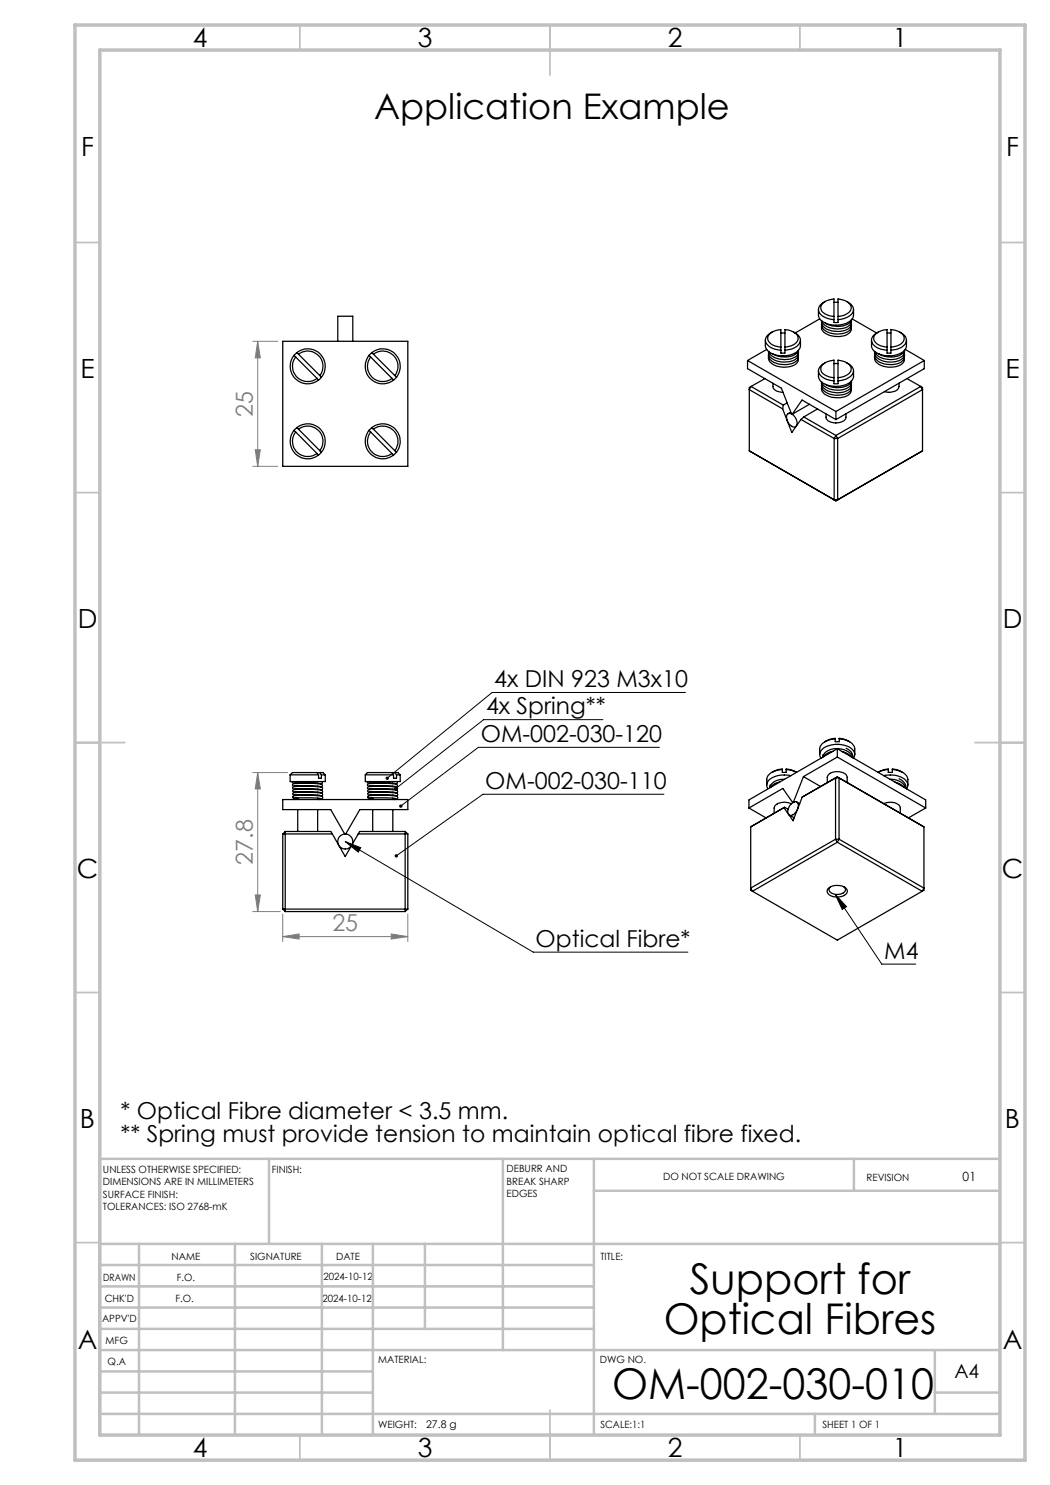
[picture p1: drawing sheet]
<svg xmlns="http://www.w3.org/2000/svg" width="210mm" height="297mm" viewBox="0 0 210 297" stroke-linecap="round" stroke-linejoin="round" font-family="sans-serif">
<g fill="none" stroke="#000" stroke-width=".25">
<path d="M56.6 68.3h25v25h-25zM58.8 71.1a3.5 3.5 0 0 0 .3 4.6 3.5 3.5 0 0 0 4.6 .3M58.8 71.1l4.6 4.6M59.1 71.4a3 3 0 0 0 .3 4 3 3 0 0 0 4 .3M59.4 70.5a3.5 3.5 0 0 1 4.6 .3 3.5 3.5 0 0 1 .3 4.7M59.4 70.5l-.6 .6M59.4 70.5l4.6 4.6M59.7 70.8a3 3 0 0 1 4 .3 3 3 0 0 1 .3 4M63.4 75.7l.3 .3M64 75.1l.3 .4M64.3 75.5l-.6 .5M67.6 68.3v-5.1h3v5.1"/>
<path d="M73.8 71.1a3.5 3.5 0 0 0 .3 4.6 3.5 3.5 0 0 0 4.6 .3M73.8 71.1l4.6 4.6M74.1 71.4a3 3 0 0 0 .3 4 3 3 0 0 0 4 .3M74.4 70.5a3.5 3.5 0 0 1 4.6 .3 3.5 3.5 0 0 1 .3 4.7M74.4 70.5l-.6 .6M74.4 70.5l.3 .3M74.7 70.8a3 3 0 0 1 4 .3 3 3 0 0 1 .3 4M74.7 70.8l4.6 4.7M78.4 75.7l.3 .3M79.3 75.5l-.6 .5M149.5 72.1v1.6l6.8 3.9 2.1 5.3M149.5 72.1l17.7 10.2"/>
<path d="M150.2 77.3l6.5 3.7M150.2 77.3l-.3 .2v12.7M150.2 77.3l-.3 .6 6.6 3.9M153 75.7l-2.8 1.6M153.1 68a2.3 2.3 0 0 0 .2 1.8 4.8 4.8 0 0 0 5.9 .7l.6-.7a2.3 2.3 0 0 0 .3-1.8M153.4 69.9l-3.9 2.2M153.7 71.3a1.98 1.98 0 0 0 2 2 3.7 3.7 0 0 0 3.8-.9l.1-.8M153.7 70.8a1.81 1.81 0 0 0 1.7 1.9 4.2 4.2 0 0 0 4-.6l.2-.4v-.5M153.7 70.3a2.04 2.04 0 0 0 2 2 3.6 3.6 0 0 0 3.8-.9l.2-.7M154.4 66.4a1.65 1.65 0 0 0-1.1 2.4 3.6 3.6 0 0 0 2.9 1.3M154.6 76.7a1.51 1.51 0 0 0 1.7 1.8h.3M156.2 69.4a2.65 2.65 0 0 1-2.6-1.5 1.89 1.89 0 0 1 1.8-1.9l.8-.1v4.7h.8v-4.7a2.65 2.65 0 0 1 2.6 1.5 1.82 1.82 0 0 1-1.8 1.9l-.8 .1"/>
<path d="M156.2 66.6h.8M158.7 66.4l.4 .2M159.1 66.6a1.51 1.51 0 0 1 1 1.3 1.51 1.51 0 0 1-.9 1.5l-1 .4-1.2 .3M159.7 70.1a1.27 1.27 0 0 1-1.1 1.5 4 4 0 0 1-4.8-1l-.1-.3M159.7 70.1a2.61 2.61 0 0 1-2.9 1.3l-1.4-.2-.9-.5M163.7 61.9a2.5 2.5 0 0 0 .2 1.8 4.7 4.7 0 0 0 6.6 0 2.5 2.5 0 0 0 .2-1.8M163.7 74.2a2.5 2.5 0 0 0 .2 1.8 4.8 4.8 0 0 0 5.3 .9 2.17 2.17 0 0 0 1.5-1.6v-1.1M163.9 63.8l-4.9 2.8M164.3 64.6a1.98 1.98 0 0 0 2 2.1 3.7 3.7 0 0 0 3.8-.9l.2-.8M164.3 64.2a2.11 2.11 0 0 0 2 2 3.7 3.7 0 0 0 3.8-.9l.2-.8M164.3 65.2a1.98 1.98 0 0 0 2 2 3.6 3.6 0 0 0 3.8-.9l.2-.8M164.3 76.9a1.98 1.98 0 0 0 2 2 3.7 3.7 0 0 0 3.8-.9l.2-.7"/>
<path d="M164.3 76.4a2.11 2.11 0 0 0 2 2 3.7 3.7 0 0 0 3.8-.9l.2-.7M164.3 77.4a1.89 1.89 0 0 0 1.7 1.9 4.2 4.2 0 0 0 4-.6l.2-.4 .1-.5M165 60.3a1.7 1.7 0 0 0-1.1 2.3 3.8 3.8 0 0 0 2.9 1.3M165 72.6a1.65 1.65 0 0 0-1.1 2.3 3.8 3.8 0 0 0 2.9 1.3M166.8 63.3a2.65 2.65 0 0 1-2.6-1.5 1.82 1.82 0 0 1 1.8-1.9l.8-.1v4.7h.6h.2v-4.7a2.57 2.57 0 0 1 2.7 1.8 2.43 2.43 0 0 1-2.7 1.7M166.8 60.5h.8M166.8 75.5a2.65 2.65 0 0 1-2.6-1.5 1.82 1.82 0 0 1 1.8-1.8l.8-.2v4.7l.7 .1 .1-.1v-4.7a2.68 2.68 0 0 1 2.7 1.8 2.43 2.43 0 0 1-2.7 1.7M166.8 72.7h.8M169.3 60.3a1.69 1.69 0 0 1 1.2 2.3 3.8 3.8 0 0 1-2.9 1.3M169.3 72.6a1.64 1.64 0 0 1 1.2 2.3 3.8 3.8 0 0 1-2.9 1.3M170.3 64a1.62 1.62 0 0 1-1.7 1.7 3.9 3.9 0 0 1-4.2-1.3v-.2M170.3 63.9a2.2 2.2 0 0 1-2.3 1.4 4.5 4.5 0 0 1-2.9-.7"/>
<path d="M170.3 76.3a1.62 1.62 0 0 1-1.7 1.6 3.9 3.9 0 0 1-4.2-1.2v-.3M170.3 76.2a2.2 2.2 0 0 1-2.3 1.3 4.9 4.9 0 0 1-2.9-.6M170.4 63.8l4.9 2.8M174.3 68a2.16 2.16 0 0 0 .2 1.8 4.8 4.8 0 0 0 5.9 .7l.7-.7a2.71 2.71 0 0 0 .2-1.8M174.9 70.8a2.02 2.02 0 0 0 2 2 3.8 3.8 0 0 0 3.7-.7l.2-.4 .1-.5M174.9 70.3a2.04 2.04 0 0 0 2 2 3.7 3.7 0 0 0 3.9-.9l.1-.7M174.9 71.3a1.82 1.82 0 0 0 1.7 1.9 3.8 3.8 0 0 0 4.1-.8l.1-.8M175.3 66.6a1.55 1.55 0 0 0-1 1.5 1.55 1.55 0 0 0 1.2 1.5l1.9 .5M175.6 66.4l-.3 .2M177.4 69.4a2.58 2.58 0 0 1-2.7-1.7 2.44 2.44 0 0 1 2.7-1.8v4.7h.8v-4.7a2.76 2.76 0 0 1 2.6 1.5 1.89 1.89 0 0 1-1.8 1.9l-.8 .1M177.4 66.6h.8M179.8 76.7a1.4 1.4 0 0 1-1.4 1.7l-1.5-.1"/>
<path d="M180 66.4a1.64 1.64 0 0 1 1.1 2.4 3.8 3.8 0 0 1-2.9 1.3M180.9 70.1a1.27 1.27 0 0 1-1.1 1.5 4.1 4.1 0 0 1-4.8-1l-.1-.3M180.9 70.1a2.61 2.61 0 0 1-2.9 1.3l-1.4-.2-.9-.5M181 69.9l3.9 2.2M181.4 75.7l2.7 1.6M184.1 77.3l.4 .6-17 9.8M184.1 77.3l-16.9 9.8M184.1 77.3l.4 .2v12.7M184.9 72.1v1.6l-17.7 10.2M184.9 72.1l-17.7 10.2M58.8 86.1a3.5 3.5 0 0 0 .3 4.6 3.5 3.5 0 0 0 4.6 .3M58.8 86.1l.3 .3"/>
<path d="M59.1 86.4a3.1 3.1 0 0 0 .3 4 3.1 3.1 0 0 0 4 .3M59.1 86.4l4.3 4.3M59.4 85.5a3.5 3.5 0 0 1 4.6 .3 3.5 3.5 0 0 1 .3 4.6M59.4 85.5l-.6 .6M59.4 85.5l.3 .3M59.7 85.8a3.1 3.1 0 0 1 4 .3 3.1 3.1 0 0 1 .3 4M59.7 85.8l4.3 4.3M63.4 90.7l.3 .3M64 90.1l.3 .3M64.3 90.4l-.6 .6M73.8 86.1a3.5 3.5 0 0 0 .3 4.6 3.5 3.5 0 0 0 4.6 .3M73.8 86.1l.3 .3"/>
<path d="M74.1 86.4a3.1 3.1 0 0 0 .3 4 3.1 3.1 0 0 0 4 .3M74.1 86.4l4.3 4.3M74.4 85.5a3.5 3.5 0 0 1 4.6 .3 3.5 3.5 0 0 1 .3 4.6M74.4 85.5l-.6 .6M74.4 85.5l.3 .3M74.7 85.8a3.1 3.1 0 0 1 4 .3 3.1 3.1 0 0 1 .3 4M74.7 85.8l4.3 4.3M78.4 90.7l.3 .3M79 90.1l.3 .3M79.3 90.4l-.6 .6M149.9 90.2l17.3 10M149.9 90.2l.3 .2"/>
<path d="M156.5 81.8l1.9 4.7 1.8-2.6M156.7 81l-.2 .8M157.4 82.9a1.05 1.05 0 0 1 1.7 .6 1.16 1.16 0 0 1-.2 1.9 1.94 1.94 0 0 1-1.5-2.5zM157.4 80.6l-.7 .4M158.2 82.4l-.6 .4M158.4 82.9l2-2.9 6.8 3.9M159.2 85.3h-.1M160.2 83.9l6.6 3.8M160.8 83.4l6.4 3.7M160.8 83.4l-.6 .5M161.9 80.9l-3.5 2M163.5 81.8l-2.7 1.6"/>
<path d="M165.2 82.8a1.47 1.47 0 0 0 1.7 1.8 2.16 2.16 0 0 0 2.3-1v-.8M166.8 87.7h.7M166.8 100h.7M166.8 87.7v12.3M166.8 100l.4 .2M167.2 82.3v1.6M167.2 87.1l-.4 .6M167.2 87.1l.3 .6M167.5 87.7v12.3M167.5 100l-.3 .2M184.5 90.2l-17 9.8M184.5 90.2l-17.3 10"/>
<path d="M56.6 159.9h25v2h-9.6l-2.9 4.9h-.2l-2.8-4.9h-9.5zM58 155v1.3h7.1v-1.3M58 155h5.7M58.5 156.3a.24 .24 0 0 0 .2 .3 .24 .24 0 0 0 .2-.2M58.6 159.9a.26 .26 0 0 1 .2-.2 .26 .26 0 0 1 .3 .2M58.9 157.2h3.3l1.9 .1M58.9 156.6h3.3l1.8 .1M58.9 158.4h3.4l1.8 .1M58.9 157.8h3.3l1.9 .1M59 159h3.3l1.8 .1M59 159.6h3.3l1.8 .1M59.5 159.6h-.7l-.2-.2a1.73 1.73 0 0 1 1.6-.3h2.4l1.9 .2v.4l-.6 .2"/>
<path d="M59.5 159h-.7l-.3-.2a1.73 1.73 0 0 1 1.7-.3l3.9 .1 .4 .2v.3l-.2 .1M59.5 158.4h-.7l-.3-.2a1.73 1.73 0 0 1 1.7-.3l3.9 .1a.32 .32 0 0 1 .4 .3 .32 .32 0 0 1-.3 .3M59.5 157.8h-.8l-.2-.2a1.73 1.73 0 0 1 1.6-.3l4 .1 .3 .1 .1 .2-.3 .3M59.5 157.2h-.8l-.2-.2 .2-.3h1.2l4.2 .1a.32 .32 0 0 1 .4 .3 .32 .32 0 0 1-.3 .3M59.5 159.7l-.4 .1M59.5 156.6v.1M59.5 157.2v.1M59.5 157.8v.1M59.5 158.4v.1M59.5 159v.1M59.5 159.6v.3M63.4 154.5h-4.9l-.5 .5"/>
<path d="M63.4 154.5h.6M63.4 154.5l.3 .5M63.5 156.6v.1M63.5 157.2v.1M63.5 157.8v.1M63.5 158.4v.1M63.5 159v.1M63.5 159.6v.3M63.7 155v.6h.6v-.6M64 154.5h.6l.5 .5M64 154.5l.3 .5M64.3 155h.8"/>
<path d="M64.3 156.3l.2 .4-.3 .1M73.1 155v1.3h6.9v-1.3M73.1 155h5.6M73.5 156.3a.25 .25 0 0 0 .2 .3 .25 .25 0 0 0 .3-.2M73.6 159.9a.24 .24 0 0 1 .2-.2 .24 .24 0 0 1 .2 .2M73.9 157.2h3.3l1.9 .1M73.9 156.6h3.3l1.9 .1M73.9 158.4h3.4l1.8 .1M73.9 157.8h3.3l1.9 .1M74 159h3.3l1.8 .1M74 159.6h3.3l1.8 .1M74.5 159.6h-.7l-.2-.2a1.73 1.73 0 0 1 1.6-.3h2.4l1.9 .2v.4l-.7 .2"/>
<path d="M74.5 159h-.7l-.3-.2a1.76 1.76 0 0 1 1.7-.3h2.3l1.8 .1a.3 .3 0 0 1 .3 .4 .3 .3 0 0 1-.3 .2M74.5 158.4h-.7l-.3-.2a1.73 1.73 0 0 1 1.7-.3l3.9 .1 .3 .1 .1 .2-.2 .3M74.5 157.8h-.8l-.2-.2a1.76 1.76 0 0 1 1.7-.3l3.9 .1a.33 .33 0 0 1 .4 .3 .33 .33 0 0 1-.3 .3M74.5 157.2h-.8l-.2-.2 .2-.3h.5h3.8l1.4 .2v.4l-.2 .1M74.5 159.7l-.5 .1M74.5 156.6v.1M74.5 157.2v.1M74.5 157.8v.1M74.5 158.4v.1M74.5 159v.1M74.5 159.6v.3M78.4 154.5h-4.9l-.4 .5"/>
<path d="M78.4 154.5l.3 .5M78.4 154.5h.6M78.6 156.6v.1M78.6 157.2v.1M78.6 157.8v.1M78.6 158.4v.1M78.6 159v.1M78.6 159.6v.3M78.7 155v.6h.6v-.6M79 154.5h.6l.4 .5M79 154.5l.3 .5M79.3 155h.7"/>
<path d="M79.3 156.3l.1 .4-.2 .1M154 157v.4M156 156.4a2.46 2.46 0 0 0-1.8 1M156.5 153.9a3.3 3.3 0 0 0-3.1 1.8v1.3M156.9 155.9a2.61 2.61 0 0 0-2.9 1.6M157.2 153.9l.9 .1 1.2 .5-.9-.5-1.2-.2v.7h-.7v-.7l-1.2 .2-.9 .5M158.2 155.1a4.6 4.6 0 0 0-4.6 1.2l-.2 .5v.5l.2 .5M160.4 159.4l-1.8 4.7-1.8-2.6M160.7 155.3l-2 5.1M160.7 155.3l3.4 2M161 159.1l-.6 .3M164.2 151.7a1.41 1.41 0 0 1 .6-2.2 5 5 0 0 1 5.7 .5 1.26 1.26 0 0 1 .2 1.7"/>
<path d="M164.6 150.9v.4M165 148.4l.9-.5 1.1-.2v.6h.9v-.6l1.1 .2 .9 .5M165.5 156.5v-1a2.07 2.07 0 0 1 2.6-1.1 1.3 1.3 0 0 1 1.3 1.1v1M166.6 150.3l-1 .3-.8 .7M167 147.8a2.97 2.97 0 0 0-3.1 2v1.1M167.1 155.6v12.2M167.1 155.6h.7M167.5 149.8l-17.7 10.2v1.6M167.5 149.8v1.6M167.5 151.4l-6.8 3.9M167.5 151.4l17.6 10.2M167.5 149.8l17.6 10.2v1.6"/>
<path d="M167.5 155.4l17.3 10M167.5 155.4l-7.1 4M167.5 155.4l-.4 .2M167.5 155.4l.3 .2M167.8 155.6v12.2M167.9 147.8a2.88 2.88 0 0 1 3.1 2v1.1M168.4 150.3l1.3 .5 .5 .6M169.2 149.6a1.82 1.82 0 0 1 1.3 1.9 2.74 2.74 0 0 0-2.8-1.8 2.72 2.72 0 0 0-3.1 1.7M176.7 155.1a4.6 4.6 0 0 1 4.6 1.2l.3 .7-.3 .8M177.7 153.9l-1.6 .3-.5 .3 .9-.5 1.2-.2v.7h.8v-.7l1.1 .2 .9 .5M178 155.9a2.89 2.89 0 0 1 3.2 1.8M178.5 153.9a3.3 3.3 0 0 1 3 1.8l.1 1.3"/>
<path d="M179 156.4l.8 .3 1 .8M179.8 155.7a1.9 1.9 0 0 1 1.4 2M56.6 166.8h9.9M56.6 166.8v15M57 166.3h9.1l.4 .5M57 166.3v16M57 166.3l-.4 .5M59.5 161.9v4.4M63.5 161.9v4.4M66.5 166.8l2.5 4.5 2.6-4.5M71.6 166.8h10M74.5 161.9v4.4"/>
<path d="M78.6 161.9v4.4M81 166.3h-9.1l-.3 .5M81 166.3v16M81 166.3l.6 .5M81.6 166.8v15M149.8 161.6l3.4 2M150.1 165.4v12.6l.4 .3M150.5 178.3l17 9.7 16.9-9.7M156.8 161.5l-6.7 3.9M156.9 161.5h-.1M156.9 161.5l.7 .4M156.9 161.5l-6.8 3.9"/>
<path d="M157.9 163l1 .6M158.2 160.8a.77 .77 0 0 1 .7-.5 .77 .77 0 0 1 .7 .5 2.06 2.06 0 0 1-1.6 2.3 1.18 1.18 0 0 1-.1-1.9zM158.3 160.8a2.84 2.84 0 0 0-3.4 .5l-.1 1.4M158.5 160.5h.1M158.5 160.5l-1.9-2.8-6.8 3.9M158.7 160.4h.1M158.7 160.4l-.2 .1M159.3 160.4l.6 .4M165.6 177.8a2.82 2.82 0 0 1 3.8 .1 1.18 1.18 0 0 1-1.3 1.4 2.2 2.2 0 0 1-2.6-.9zM166.2 177.3a.8 .8 0 0 0-.3 1 .8 .8 0 0 0 .8 .5 1.89 1.89 0 0 0 2.4-.8l-.1-.3-.3-.4M167.1 167.8l.4 .6M167.1 167.8h.7"/>
<path d="M167.1 167.8l-17 9.8 .4 .7M167.5 168.4l16.9 9.9M167.5 168.4l-17 9.9M167.8 167.8l-.3 .6M167.8 167.8l17 9.8-.4 .7M176.7 160.7a2.81 2.81 0 0 1 3.3 .6l.1 1.4M184.4 165.2l.4 .2M184.8 165.4v12.6l-.4 .3M185.1 161.6l-3.4 2M56.6 181.8h25M56.6 181.8l.4 .5M57 182.3h24"/>
<path d="M81.6 181.8l-.6 .5"/>
<circle cx="69" cy="168.3" r="1.49"/>
</g>
<path d="M137.1 138.5h-38.7l-21 17.1M120.6 143.9h-23.9l-17.6 13.9M131.9 149.5h-36.2l-15.5 11.7M132.8 158.9h-36.2l-17.3 12.3M69 168.3l37.6 22.1h31M69 168.3l3.1 1.2-.5 .9zM167 178.9l2.3 2.4-.8 .6zM167 178.9l9.4 13.9h6.8" fill="none" stroke="#000" stroke-width=".2"/>
<g fill="none" stroke="#808080" stroke-width=".2">
<path d="M50.6 68.3h5M51.5 68.3v25M51.5 68.3l.6 3.3h-1.1zM50.6 93.3h5M51 90h1.1l-.6 3.3zM50.6 154.5h6.9M51.5 154.5v27.8M51.5 154.5l.6 3.3h-1.1zM51 179h1.1l-.6 3.3zM50.6 182.3h5.5M56.6 187.3l3.2-.5v1zM56.6 182.8v5.5"/>
<path d="M56.6 187.3h25M78.2 186.8l3.4 .5-3.4 .5zM81.6 182.8v5.5"/>
</g>
<g fill="none" stroke="#c0c0c0" stroke-width=".35">
<path d="M60 5v5M110 5v10M160 5v5M15 48.5h5M200 48.5h5M15 98.5h5M200 98.5h5M15 148.5h10M195 148.5h10M15 198.5h5M200 198.5h5M15 248.5h5"/>
<path d="M200 248.5h5M60 287v5M110 282v10M160 287v5"/>
</g>
<g fill="none" stroke="#c0c0c0" stroke-width=".5">
<path d="M53.8 231.8v17M100.6 231.8v38.2M118.8 231.8v55.2M118.8 238.2h81.2M170.8 231.8v6.4M200 231.8h-180v55.2M20 248.8h180M20 257.3h98.8M20 253h98.8M27.8 248.8v38.2M47 248.8v38.2M64.4 248.8v38.2"/>
<path d="M74.6 248.8v38.2M85 248.8v17M20 265.8h98.8M20 261.5h98.8M20 278.5h54.6M20 274.3h54.6M20 270h180M187 278.5h13M187 270v12.8M20 282.8h180M163 282.8v4.2"/>
</g>
<path d="M15 5h190v287h-190zM20 10h180v277h-180z" fill="none" stroke="#c0c0c0" stroke-width=".7"/>
<path d="M79 171v.4l.3-.2-.3 .2a.34 .34 0 0 0 .5 0 .34 .34 0 0 0 0-.5 .34 .34 0 0 0-.5 .1zM79.9 161v.4l.3-.2-.3 .2a.34 .34 0 0 0 .5 .1 .34 .34 0 0 0 0-.5 .34 .34 0 0 0-.5 0zM79 157.4l-.2 .3v.3l.3-.2-.3 .2a.35 .35 0 0 0 .5 0 .35 .35 0 0 0 .1-.4 .35 .35 0 0 0-.4-.2zM77.2 155.4v.5l.2-.3-.2 .3a.34 .34 0 0 0 .5 0 .34 .34 0 0 0 0-.5 .34 .34 0 0 0-.5 0zM69 168.3l3.1 1.2-.5 .9zM167 178.9l2.3 2.4-.8 .6z" fill="#000"/>
<g fill="#808080">
<path d="M56.6 187.3l3.2-.5v1zM78.2 186.8l3.4 .5-3.4 .5z"/>
<path d="M51 90h1.1l-.6 3.3zM51.5 68.3l.6 3.3h-1.1z"/>
<path d="M51.5 154.5l.6 3.3h-1.1zM51 179h1.1l-.6 3.3z"/>
</g>
<g font-size="8.5">
<text x="138" y="258.8">Support for</text>
<text x="132.7" y="266.9">Optical Fibres</text>
<text x="122.4" y="279.7">OM-002-030-010</text>
</g>
<text font-size="7.1" x="74.8" y="23.8">Application Example</text>
<g font-size="5.3">
<text x="38.5" y="9.5">4</text>
<text x="83.5" y="9.5">3</text>
<text x="133.6" y="9.5">2</text>
<text x="178.6" y="9.5">1</text>
<text x="16.2" y="31.3">F</text>
<text x="201.2" y="31.3">F</text>
<text x="16.1" y="75.5">E</text>
<text x="201.1" y="75.5">E</text>
<text x="15.5" y="125.5">D</text>
<text x="200.5" y="125.5">D</text>
<text x="15.4" y="175.5">C</text>
<text x="200.4" y="175.5">C</text>
<text x="16" y="225.5">B</text>
<text x="201" y="225.5">B</text>
<text x="15.5" y="269.8">A</text>
<text x="200.5" y="269.8">A</text>
<text x="38.5" y="291.5">4</text>
<text x="83.5" y="291.5">3</text>
<text x="133.6" y="291.5">2</text>
<text x="178.6" y="291.5">1</text>
</g>
<g font-size="4.7" fill="#808080">
<text x="50.6" y="83.3" transform="rotate(-90 50.6 83.3)">25</text>
<text x="50.6" y="172.9" transform="rotate(-90 50.6 172.9)">27.8</text>
<text x="66.5" y="186.3">25</text>
</g>
<g font-size="4.7">
<text x="98.9" y="137.4">4x DIN 923 M3x10</text>
<text x="97.2" y="142.9">4x Spring**</text>
<text x="96.2" y="148.4">OM-002-030-120</text>
<text x="97.1" y="157.8">OM-002-030-110</text>
<text x="107.1" y="189.4">Optical Fibre*</text>
<text x="176.9" y="191.7">M4</text>
<text x="24.1" y="223.8">* Optical Fibre diameter &lt; 3.5 mm.</text>
<text x="24.1" y="228.4">** Spring must provide tension to maintain optical fibre fixed.</text>
</g>
<text font-size="3.9" x="190.9" y="275.5">A4</text>
<text font-size="2.5" x="192.5" y="236.1">01</text>
<text font-size="2.1" x="85.2" y="285.6">27.8 g</text>
<g font-size="2">
<text x="20.6" y="234.6">UNLESS OTHERWISE SPECIFIED:</text>
<text x="20.6" y="237.1">DIMENSIONS ARE IN MILLIMETERS</text>
<text x="20.6" y="239.6">SURFACE FINISH:</text>
<text x="54.4" y="234.6">FINISH:</text>
<text x="101.3" y="234.5">DEBURR AND</text>
<text x="101.3" y="237">BREAK SHARP</text>
<text x="101.3" y="239.5">EDGES</text>
<text x="132.6" y="236">DO NOT SCALE DRAWING</text>
<text x="173.3" y="236.2">REVISION</text>
<text x="20.6" y="242.1">TOLERANCES: ISO 2768-mK</text>
<text x="34.3" y="252">NAME</text>
<text x="50" y="251.9">SIGNATURE</text>
<text x="67.2" y="251.9">DATE</text>
<text x="120.1" y="251.9">TITLE:</text>
<text x="20.6" y="256.1">DRAWN</text>
<text x="35.3" y="256.1">F.O.</text>
<text x="64.7" y="255.9">2024-10-12</text>
<text x="20.9" y="260.3">CHK'D</text>
<text x="35.1" y="260.3">F.O.</text>
<text x="64.5" y="260.3">2024-10-12</text>
<text x="20.4" y="264.4">APPV'D</text>
<text x="21.1" y="268.8">MFG</text>
<text x="21.5" y="273">Q.A</text>
<text x="75.6" y="272.5">MATERIAL:</text>
<text x="120" y="272.5">DWG NO.</text>
<text x="75.6" y="285.5">WEIGHT:</text>
<text x="120.1" y="285.6">SCALE:1:1</text>
<text x="164.5" y="285.6">SHEET 1 OF 1</text>
</g>
</svg>
